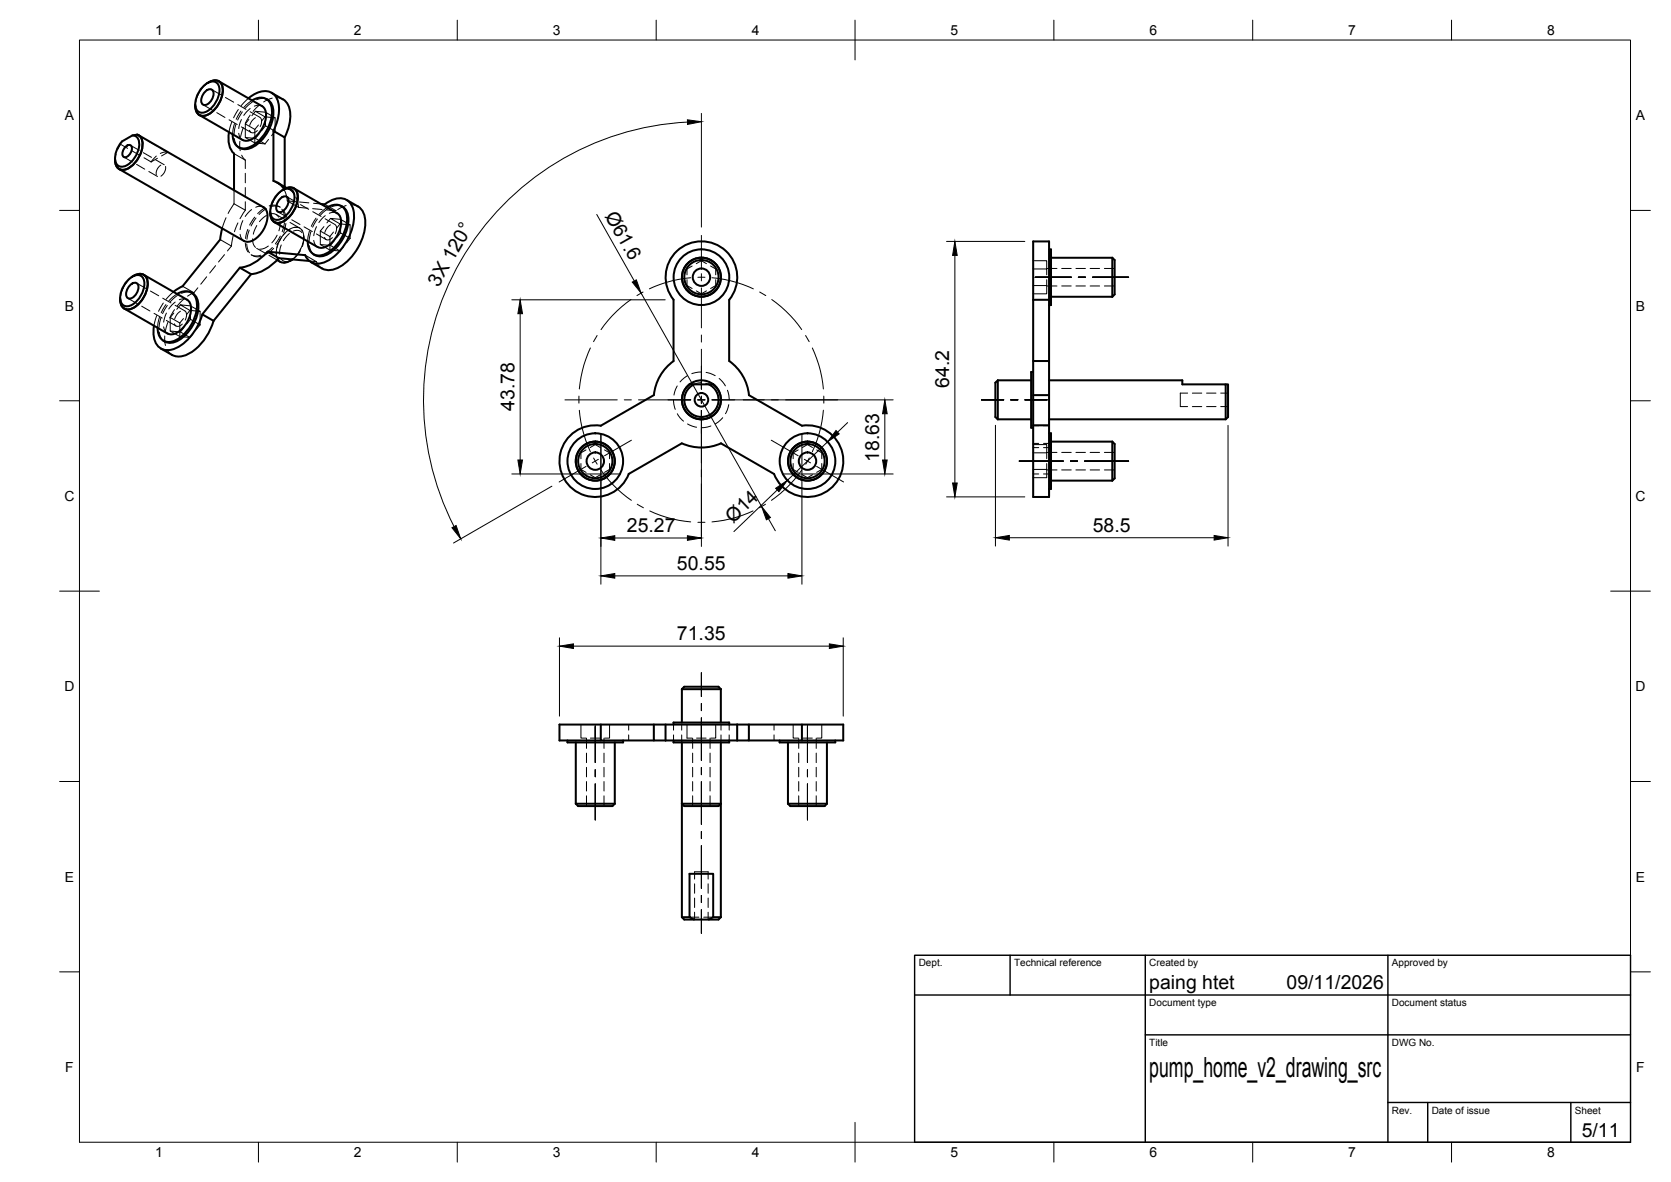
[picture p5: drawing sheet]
<svg xmlns="http://www.w3.org/2000/svg" width="420mm" height="297mm" viewBox="0 0 420 297" stroke-linecap="round" stroke-linejoin="round" font-family="sans-serif">
<!-- layer: Visible -->
<g fill="none" stroke="#000" stroke-width=".51">
<path d="M31.6 36.9a.88 .88 0 0 1 1.5 0 2.22 2.22 0 0 1-1.8 2.6 1.47 1.47 0 0 1 0-2.2zM34.5 33.8l-1.2 .2-2.6 1.5a5.8 5.8 0 0 0-1.5 5.5 1.81 1.81 0 0 0 2.8 .5 6.3 6.3 0 0 0 2.8-6.4 1.55 1.55 0 0 0-1.5-1.1M34.5 33.8a2.68 2.68 0 0 1 1.3 3.4 6.8 6.8 0 0 1-4.7 5.5 2.02 2.02 0 0 1-2.2-2.4v-.4M34.5 33.8a2.71 2.71 0 0 1 1.3 3.4 6.7 6.7 0 0 1-4.8 5.5 2.08 2.08 0 0 1-2.1-2.5M34.8 34l31.5 18.1a3.3 3.3 0 0 1 .7 3.8 6.6 6.6 0 0 1-4.5 4.9l-1.1-.3-31.4-18M50.1 28.9l10.9 6.3M51 21.8a2.65 2.65 0 0 1 3.7-.8 5 5 0 0 1-1.4 6 2.65 2.65 0 0 1-3.7 .8 5 5 0 0 1 1.4-6zM51.7 22.9a1.11 1.11 0 0 1 1.5-.4 1.11 1.11 0 0 1 .4 1.5 2.43 2.43 0 0 1-2.6 2.3 2.44 2.44 0 0 1 .7-3.4zM52.5 20.7a2.09 2.09 0 0 1 2.4-.4 2.09 2.09 0 0 1 1.1 2.1 7 7 0 0 1-4.8 6.7 2.04 2.04 0 0 1-2.1-2.5M52.6 20.6l-.4 .2M52.7 20.6a2.1 2.1 0 0 1 2.4-.1 2.1 2.1 0 0 1 .9 2.2 7.1 7.1 0 0 1-4.7 6.4 2.01 2.01 0 0 1-2.2-2.3v-.5M55 20.4l10.9 6.3a3.3 3.3 0 0 1 .8 3.9 6.6 6.6 0 0 1-4.6 4.8l-1.1-.2"/>
<path d="M57.6 33.2a5.8 5.8 0 0 0 1.3 5.4l-.1 9.2M59.9 37l.4 .2M62.5 24.7a5.7 5.7 0 0 1 5.6-1.5 5.1 5.1 0 0 1 2 5.7l-.5 1.9-.8 2.1M63.4 25.2a2.95 2.95 0 0 1 4.8 1.5 10.1 10.1 0 0 1-6 10.5 2.75 2.75 0 0 1-3.7-2.6v-.9M66.9 24.9l.4 .2M67.3 25a4 4 0 0 1 1.4 4.2 10.2 10.2 0 0 1-6.4 8.2h-1.4l-.6-.2M68.3 23.3l2.8 1.7M71.1 24.9a5.6 5.6 0 0 1 1.7 6.3l-1.2 3.3M55.9 57.4l-.5 2.8-9.5 11.7M68.7 45.5v-12.6l2.9 1.6v12.5M68.8 45.5l1.5 .7 1.1 1.3M69 55.8l10.9 6.3"/>
<path d="M69.8 45.9l2.3 1.4M69.8 48.8a2.65 2.65 0 0 1 3.7-.9 5 5 0 0 1-1.3 6 2.65 2.65 0 0 1-3.7 .8 5 5 0 0 1 1.3-5.9zM70.6 49.8a1.11 1.11 0 0 1 1.5-.4 1.11 1.11 0 0 1 .4 1.5 2.43 2.43 0 0 1-2.6 2.3 2.44 2.44 0 0 1 .7-3.4zM71.1 47.8a2.25 2.25 0 0 1 3.5 .4 6.8 6.8 0 0 1-4.5 7.8 2.01 2.01 0 0 1-2.1-2.3l-.1-.5M71.4 47.6a2.09 2.09 0 0 1 2.3-.4 2.09 2.09 0 0 1 1.2 2.1 7 7 0 0 1-4.8 6.7 2.04 2.04 0 0 1-2.1-2.5M73.9 47.3l10.9 6.3M80.7 51.3h1a4.9 4.9 0 0 1 5.9-.8 6.2 6.2 0 0 1 1.1 6.4 13.6 13.6 0 0 1-7 9 3.5 3.5 0 0 1-5-1.8l-9.4-.8 2.8 1.6M82.3 52.1a2.95 2.95 0 0 1 4.8 1.5 10.1 10.1 0 0 1-6 10.5 2.75 2.75 0 0 1-3.7-2.6v-.9M84.8 53.6a3.3 3.3 0 0 1 .7 3.9 6.6 6.6 0 0 1-4.5 4.8l-1.1-.2M85.8 51.8a3.6 3.6 0 0 1 1.8 4.3 10.2 10.2 0 0 1-6.4 8.3l-1.4-.1-.6-.2M87.2 50.3l2.8 1.6M90 51.9a4.8 4.8 0 0 1 1.9 4.6 13.5 13.5 0 0 1-7.7 11.1 3.8 3.8 0 0 1-3.2-.1"/>
<path d="M31.2 77.5l10.9 6.3M32.1 70.5a2.65 2.65 0 0 1 3.7-.9 5 5 0 0 1-1.4 6 2.65 2.65 0 0 1-3.7 .9 5 5 0 0 1 1.4-6zM32.8 71.5a1.11 1.11 0 0 1 1.6-.4 1.11 1.11 0 0 1 .4 1.6 2.43 2.43 0 0 1-2.6 2.2 2.44 2.44 0 0 1 .6-3.4zM33.6 69.3a2.09 2.09 0 0 1 2.4-.3 2.09 2.09 0 0 1 1.1 2.1 7 7 0 0 1-4.8 6.7 2.04 2.04 0 0 1-2.1-2.6M33.8 69.2l-.5 .3M33.8 69.2a2.1 2.1 0 0 1 2.4-.1 2.1 2.1 0 0 1 .9 2.2 7.1 7.1 0 0 1-4.7 6.5 2.01 2.01 0 0 1-2.2-2.4v-.5M36.1 69.1l10.9 6.2a3.3 3.3 0 0 1 .8 3.9 6.6 6.6 0 0 1-4.5 4.8l-1.2-.2M44.5 73.9a2.95 2.95 0 0 1 4.9 1.4 10.1 10.1 0 0 1-6.1 10.5 2.75 2.75 0 0 1-3.6-2.6l-.1-.8M45.9 71.9l-2.3 1.4M48.1 73.5l.3 .2M48.4 73.7a4 4 0 0 1 1.4 4.1 10.2 10.2 0 0 1-6.3 8.3 3 3 0 0 1-2.4-.5M50.9 79a13.5 13.5 0 0 1-6.9 8.6 3.6 3.6 0 0 1-5.4-3.5l.1-2.3"/>
<path d="M60.3 67.3l2.8 1.6-9.4 11.7-2.8-1.6zM67.3 63.2a11.3 11.3 0 0 1-7 4.1M70.1 64.9l7.7 .7M70.1 64.9a11.3 11.3 0 0 1-7 4M73.3 65.4l-.3 .1M73.5 65.2l-.5 .3a2.61 2.61 0 0 1-3.3-.2M73.6 65.2l-.3 .2M78.2 65.9l2.8 1.6M78.8 63.9l.4 .2M169.4 75.3v15.4a12 12 0 0 0-5 8.6M169.4 75.3a9 9 0 0 1 .8-12.2 9 9 0 0 1 12.3 0 9 9 0 0 1 .9 12.2M183.3 75.3l.1 15.4a12 12 0 0 1 4.9 8.6"/>
<path d="M259.8 75.3h4v15.4M263.8 75.3v-14.6h-4v64.2h4v-18M263.8 62.7h.5v14h-.5M264.3 64.8h15.4M264.3 74.6h15.4M279.7 64.8v9.8M279.7 64.8l.6 .5v8.7l-.6 .6M53.7 80.6a13.5 13.5 0 0 1-7 8.6 4.1 4.1 0 0 1-3.4 0l-2.9-1.6M164.4 99.3l-13.3 7.7a9 9 0 0 0-10.2 6.9 9 9 0 0 0 6.1 10.6 9 9 0 0 0 11.1-5.4l13.3-7.7M173.4 96.6h5.9M174.5 96.6a4.3 4.3 0 0 0-1.5 6.6 4.3 4.3 0 0 0 6.7 0 4.3 4.3 0 0 0-1.5-6.6M188.3 99.3l13.3 7.7a9 9 0 0 1 10.2 6.9 9 9 0 0 1-6.1 10.6 9 9 0 0 1-11.1-5.4l-13.3-7.7"/>
<path d="M250.9 95.6l-.6 .6v8.6l.6 .6M259.3 95.6h-8.4v9.8M259.8 90.7h4v8.6h-4M259.8 93.5h-.5v14h.5M263.8 95.6h33.5v1h10.9v8.8M263.8 99.3v7.6M308.2 96.6h.6v8.2l-.6 .6h-44.4M171.4 111.4a12 12 0 0 0 9.9 0M250.9 105.4h8.4M259.8 106.9h4M263.8 108.9h.5v14h-.5M264.3 111h15.4"/>
<path d="M279.7 111v9.8M279.7 111l.6 .6v8.6l-.6 .6M264.3 120.8h15.4M171.4 173.2h9.9M171.4 173.2l.6-.6h8.7l.6 .6M171.4 173.2v8.4M181.3 173.2v8.4M142.7 186.1v.5h14v-.5M144.8 186.6v15.4M151.1 182.1v4h13.3M154.6 186.6v15.4M164.4 182.1v4h2.9"/>
<path d="M167.3 186.1h18.1M167.3 182.1v4M169.4 182.1v-.5h13.9v.5M169.4 186.1v.5h13.9v-.5M171.4 186.6v15.4M181.3 186.6v43.9M185.4 182.1h2.9v4h-2.9M185.4 182.1h-44.7v4h10.4M185.4 182.1v4M188.3 186.1h13.3v-4h10.4v4h-10.4M188.3 182.1h13.3M196 186.1v.5h14v-.5"/>
<path d="M198.1 186.6v15.4M207.9 186.6v15.4M144.8 202h9.8M144.8 202l.6 .6h8.6l.6-.6M171.4 202h9.9l-.6 .6h-8.7zM171.4 202v28.5l.6 .6h2.5M173.4 219.6h5.9v10.9l-1.1 .6h-3.7l-1.1-.6zM198.1 202h9.8M198.1 202l.6 .6h8.6l.6-.6M171.4 230.5h2M179.3 230.5h2M181.3 230.5l-.6 .6h-2.5"/>
<circle cx="176.4" cy="69.7" r="7"/>
<circle cx="176.4" cy="69.7" r="4.9"/>
<circle cx="176.4" cy="69.7" r="2.19"/>
<circle cx="176.4" cy="69.7" r="4.3"/>
<circle cx="149.7" cy="115.9" r="7"/>
<circle cx="149.7" cy="115.9" r="2.19"/>
<circle cx="149.7" cy="115.9" r="4.9"/>
<circle cx="149.7" cy="115.9" r="4.3"/>
<circle cx="176.4" cy="100.5" r="4.9"/>
<circle cx="176.4" cy="100.5" r="1.7"/>
<circle cx="203" cy="115.9" r="7"/>
<circle cx="203" cy="115.9" r="4.9"/>
<circle cx="203" cy="115.9" r="2.19"/>
<circle cx="203" cy="115.9" r="4.3"/>
</g>
<!-- layer: Hidden -->
<g fill="none" stroke="#000" stroke-width=".25">
<path d="M29.1 38.8l-.2 1.6M29.1 38.7l-.2 1.5M30.3 36.2l-.8 1.4M30.3 36.2l1.8 1.1M30.7 35.5l-.4 .7M31.1 39.5l2.2 1.2M32.8 36.5l2.2 1.3M33.1 37.9l2.1 1.2M34.5 33.8l1.8 1.1M36 38.4l2.1 1.1M36.2 39.7l1.8 1M37.3 35.5l2.1 1.1"/>
<path d="M39.3 39.2l-1.3 1.5M39.6 39.8l-1.6 .9M40.4 37.2l1.8 1.1M42.2 38.3l-.8-.1-1.1 .4M42.2 38.3l-1.6 .9M49.2 25.4l-.1 1.4M49.8 23.8l-.4 1.1-.3 1.7M50.8 22.3l-1.2 2M51 26.3l2.5 1.4M52.5 20.7l-1.3 1-.8 1M52.6 20.6l-1 .8M53.2 22.5l2.5 1.4"/>
<path d="M54.5 28.3l2.1 1.2M56.7 24.5l2.1 1.2M57.6 30.1l2 1.2M58.3 30.7l-.7 2.5M58.8 38.6l2.9 1.6M58.9 34.8l.5 1.4 .9 1M59 31.1l-.5 2.6M59.3 31.3l-.4 2.3M59.8 26.3l2 1.2M59.9 27.5l-1.2 2.1M60 33.5l.2 .8 .8 .9M60.3 35.5l.1 2.4"/>
<path d="M60.6 27.9l-1.2 2.1M60.7 31.9l2.4 1.4M60.7 30l-.7 2.3M60.8 39l.9 1.2M60.9 28.1l-1.1 2.1M61.2 32.1l-.7 2.2M61.7 34.6l2.5 .2 2.4 1.4M62.5 24.7l-1.9 1.9M62.6 30l-.9 1.1M62.7 32.7a1.07 1.07 0 0 0 1 .7 1.07 1.07 0 0 0 1-.6M62.9 28.1l2.4 1.4M62.9 28.9l-1.2 2.1"/>
<path d="M62.9 27.3l-1.6 1.7M63.4 25.2l-2.1 1.8M63.5 25.6l-1.8 1.6M63.9 26.7l.9-.2 1.1 .2M64.1 32.5l-2.4-1.4v3.5l2.4 1.3M64.1 35.9l2.5 .3M64.1 32.5v3.4M64.2 29.6l-.8 .7-.6 1.2M64.2 28l-.9 1.1M64.5 25.1l1.5-.4 1.3 .4M65 31.4l-.9 1.1M65.1 33.7l-.9 1.1"/>
<path d="M65.3 26.3l-1.7 1.7M65.4 29.5a1.78 1.78 0 0 1 0 2.3M65.9 32.7l.9-1.1 2.4 1.4M66.6 29.4l2.6 .2v3.4M66.6 29.4l-.9 1.1M66.8 28.2l-2.6-.2 2.4 1.4M67.5 35l-.9 1.2M68.5 24.7l-2.2 .9M69.2 29.6l-2.4-1.4v3.4M69.2 33l-.9 1.1M69.6 24.5l1.5 .5M34.3 41.3l2.1 1.2"/>
<path d="M37.4 43.1l2.2 1.3M39.1 40.1l2.2 1.3M40.4 41.5a2.47 2.47 0 0 0-1.1 2.4M41.6 41.8a2.52 2.52 0 0 1-1.2 2.5M56.8 54.7l-.9 2.7M58.6 59.4l-.4 2.4M58.8 51.2l-1.4 2.4M58.8 51.2l2.9 1.6M58.8 47.8v3.4M59.8 56l-.9 2.2M60.4 58.9l.4 1.2 .6 .5M61.1 55.4l-.7 2.3"/>
<path d="M61.7 52.8l-1.4 2.2M61.7 40.2v2.2M61.7 43.5v2.4M61.7 47.1v2.4M61.7 50.7v2.1M62.3 57.6l-.6 2.3M62.7 57.9l-.6 2.2M63.3 52.7l-1.6 1.7M64 54.6l-1.2 2M64.3 52.1l.8-.3 1.2 .3M64.4 54.8l-1.3 2M64.6 56.7l-.9 2.2"/>
<path d="M66.6 52.2l-1.8 1.5M67 52.4l-1.8 1.5M67 54.2l-1.8 1.5M67.7 51.7l1-.2 1.3 .3M68 52l1.1-.2 1.2 .2M68.1 53.7h1l1 .9M68.1 52.4l-.1 1.3M68.7 50.7l-.5 1.2-.3 1.6M68.7 45.5l2.9 1.6M69.4 53.9l2.5 1.4M69.6 49.2l-1.1 2M69.7 59.1l-1.4 1.9"/>
<path d="M69.9 53.2l2.4 1.4M70.1 51.9l.4 .2M70.4 55.7v1l-.3 1.3M70.5 59.3l-1.3 2M70.8 59.5l-1.2 2M70.9 52.6l.5 1.1 .2 1.1M71.2 52.8l.6 1.1 .1 1.1M71.4 47.6l-.9 .6-1.2 1.5M71.4 47.6l.6 1.6 .2 1.3M71.5 56l-.5 2.2M71.5 47.5l-1.1 .8M71.6 47.1l1 .4 1.2 1"/>
<path d="M71.6 47v.1M71.8 58.4l-1.4 2M71.9 56.2l-.6 2.2M72.1 47.3l.5 .2M72.1 49.4l2.4 1.4M72.2 50.5l1.9 .2M72.8 58.7l-1.6 1.8M72.9 57.6l-1.7 1.5M72.9 55.9l2.5 1.4M73.4 55.2l2 1.2M73.8 58.1a1.7 1.7 0 0 1 2.1 .4M74 57.2h1l1 .8"/>
<path d="M74.4 49.6l.7 2.5-2.9-1.6M75 57.2h-1.3l-1 .5M75.1 52.1l2.3 .2M75.3 50.8l2.4 .2M75.6 51.4l2 1.2M75.9 57.8l.4 1.2v1.1M76.3 59.1v1l-.2 1.3M76.4 59.6v.9l-.4 1.4M76.4 59.4v.6M76.5 57l2 1.2M77.8 58l-.4 2.6M78.2 58.2l-.5 2.3"/>
<path d="M78.6 52.4l2.4 .2M78.7 53.2l2 1.2M78.8 51.1l1.9 .2M79.5 54.8l-1.2 2.1M79.6 58.8l2.4 1.4M79.6 57l-.7 2.2M79.8 55l-1.2 2.1M80.5 58.1v3.4l2.5 1.4M81.4 56.9l-.9 1.2 2.5 1.3M81.6 59.7a1.09 1.09 0 0 0 1 .6 1.09 1.09 0 0 0 1-.6M81.7 51.4l2.8 1.6-2.3-.2M81.7 55l2.5 1.4"/>
<path d="M81.8 54.2l-1.6 1.7M82.3 52.2l-2.1 1.7M82.3 52.5l-1.8 1.6M82.8 53.6l.8-.2 1.2 .2M83 59.4v3.5l2.5 .2M83.1 56.5l-.8 .8-.6 1.1M83.1 54.9l-.9 1.1M83.4 52l1.5-.3 1.3 .3M83.8 58.3l-.8 1.1M84.2 56.4a1.85 1.85 0 0 1 .1 2.3M84.7 59.6l.9-1.1 2.4 1.4M85.5 56.3l2.5 .2v3.4"/>
<path d="M85.5 56.3l-2.4-1.4 2.5 .2 2.4 1.4M85.5 56.3l-.9 1.1M85.6 55.1v3.4M87 51.7l-2.1 1M88 59.9l-.9 1.1M88.2 51.5h.9l.9 .4M30.4 74.1l-.2 1.3M30.9 72.4l-.4 1.2-.3 1.6M31.9 70.9l-1.2 2.1M32.2 75l2.4 1.4M33.6 69.3l-1.3 1.1-.8 1M33.8 69.2l-1.1 .8"/>
<path d="M34.4 71.1l2.4 1.4M35.6 76.9l2.1 1.3M37.8 73.1l2.1 1.2M38.7 78.7l2.1 1.2M39.4 79.3l-.7 2.5M40.1 79.7l-.5 2.7M40.4 79.9l-.4 2.4M40.9 74.9l2.1 1.2M41.1 76.2l-1.2 2M41.7 76.5l-1.2 2.1M41.8 78.7l-.7 2.2M42.1 76.8l-1.2 2"/>
<path d="M42.8 79.8v3.4l2.4 1.4M43.6 73.3l-1.8 1.9M43.7 78.7l-.9 1.1 2.4 1.4M43.9 77.8l-1.2 2.1M44 76.7l2.5 1.4M44 75.9l-1.6 1.7M44.5 73.9l-2 1.7M44.6 74.3l-1.8 1.5M45.1 75.3l.8-.2 1.1 .2M45.4 78.2l-.9 .8-.6 1.2M45.4 76.6l-1 1.1M45.6 73.7l1.5-.3 1.3 .3"/>
<path d="M45.9 71.9l2.8 1.7M46.2 75.1l-1.6 1.8M46.5 78.2a1.86 1.86 0 0 1 .1 2.2M47.8 78l2.5 .2v3.4M47.8 78l-.9 1.1M47.9 76.9l-2.5-.3 2.4 1.4M48.7 73.6l-1.5 .8M49.7 72.3l-1 1.3M50.3 78.2l-2.4-1.3v3.3M52 69.6l-1.5 1.8M54.2 66.8l-1.5 1.8M55.4 60.2l2.8 1.6"/>
<path d="M56.5 64l-1.6 1.8M58.2 61.8l-1 1.3M61.7 61.1l.1 1.1 .6 1.1M62 61.3l.2 1.1 .5 1.1M63.1 64l.4 .2M63.3 64.1l1.3 .2 1-.2M63.5 60l.1 1.1 .6 1.1M63.6 64.3l1.3 .2 1-.1M64.5 62.4l2.1 1.2M67.5 61.8l-1 .6-1.2 .2M67.6 64.2l2.1 1.1M68.5 62.2l-1.9 1.5"/>
<path d="M68.8 62.4l-1.8 1.5M69.5 63.4l.1 1.1 .6 1.1M69.7 64.9l.8 .9M69.9 61.4l-.3 1.1-.1 1.3M70.5 60.1l-.9 2.2M70.7 65a1.8 1.8 0 0 0 2.6 .4M70.7 61.6l-.3 1.1-.1 1.2M73 65.5l-.2 .1M73.4 65.2l-1.4 .8h-.8M74.4 64.4l-.9 .8M75.5 63l-.7 1.1-1.2 1.1M75.6 62.5l-1.3 2"/>
<path d="M76.1 61.3l-1 2.1M76.7 64.1l2.8 1.7M77.8 61.7l.4 1.4 1 1M77.8 65.6l1.7 .2M78.9 60.4l.4 1.2 .6 .5M79.5 65.8l.8 1.1 .7 .6M80.5 61.5l2.6 .2 2.4 1.4M84 60.6l-.9 1.1M86.4 62l-.9 1.1M172.7 70.3v1.5l1.3 .7M174 66.9l-1.3 .7v1.5M175.1 73.1l1.2 .7 1.3-.7"/>
<path d="M175.1 66.3l1.3-.8 1.2 .8M178.7 66.9l1.3 .7v1.5M180 70.3v1.5l-1.3 .7M259.8 67.6h3.4v1.5M259.8 65.5h3.4v2.1M263.2 70.3v1.5h-3.4M263.2 71.8v2h-3.4M263.2 67.5h2.6M263.2 71.9h2.6M267 67.5h2.3M267 71.9h2.3M270.5 67.5h2.4"/>
<path d="M270.5 71.9h2.4M274.1 67.5h2.4M274.1 71.9h2.4M277.7 67.5h2.6M277.7 71.9h2.6M40 83.4l.5 1.5 .9 .9M41.1 82.1l.5 1.2 .5 .5M41.4 84.4l.2 2.4M41.8 80.5l2.5 1.4M42 87.9l.5 .7 .8 .6M42.2 81l-.6 2.3M42.8 83.2l2.6 .2"/>
<path d="M43.9 81.4a1.09 1.09 0 0 0 .9 .7 1.09 1.09 0 0 0 1-.7M45.2 81.2v3.4l2.6 .2M46.1 80.1l-.9 1.1M46.2 82.3l-.8 1.1 2.4 1.4M47 81.4l.9-1.2 2.4 1.4M48.7 83.7l-.9 1.1M50.3 81.6l-.9 1.1M170.3 97l-.8 2.3M172.8 94.4l-1.8 1.6M173.3 97.4l-.8 1.2-.3 .8M175.7 95.6l-1.2 .4-1.1 .6M176.4 93.5l-2.5 .4"/>
<path d="M176.4 96.2l-1.2 .1-1 .5M176.9 95.6l1.3 .4 1.1 .6M177.4 96.3l1.2 .5 .8 .6M177.5 93.6l2.3 .8M180.1 98.3l.3 .9 .3 1.3M180.8 95.1l1.6 1.9M182.9 98.1l.4 2.4M298.6 98.8h-1.8v3.4h1.8M299.8 98.8h2.4M303.4 98.8h2.4M306.9 98.8h1.9M146.1 116.5v1.5l1.3 .7"/>
<path d="M147.4 113.1l-1.3 .7v1.5M148.4 112.5l1.3-.8 1.3 .8M148.4 119.3l1.3 .7 1.3-.7M152 113.1l1.3 .7v1.5M153.3 116.5v1.5l-1.3 .7M169.4 100.5l.4 2.4M170.3 104l.7 1 .9 .8M172 100.5l.2 1 .4 1.1M172.9 106.5l2.3 .9M173.3 103.5l1 .8 .9 .3M178.5 104.2l-1.3 .5-.8 .1M178.8 107l-2.4 .5"/>
<path d="M180.5 101.6l-.4 1-.7 .9M181.7 105l-1.8 1.5M183.2 101.7l-.8 2.3M199.4 116.5v1.5l1.3 .7M200.7 113.1l-1.3 .7v1.5M201.7 112.5l1.3-.8 1.3 .8M201.7 119.3l1.3 .7 1.3-.7M205.3 113.1l1.3 .7v1.5M206.6 116.5v1.5l-1.3 .7M259.8 111.7h3.4v2.1h-3.4M259.8 111.4h1.4M259.8 119.1h1.4"/>
<path d="M259.8 107h1.4M259.8 112.5h1.4M262.4 111.4h1.4M262.4 119.1h1.4M262.4 107h1.4M262.4 112.5h1.4M263.2 116.5v1.5h-3.4M263.2 118v2h-3.4M263.2 113.8v1.5M263.2 113.7h2.6M263.2 118.1h2.6M267 113.7h2.3"/>
<path d="M267 118.1h2.3M270.5 113.7h2.4M270.5 118.1h2.4M274.1 113.7h2.4M274.1 118.1h2.4M277.7 113.7h2.6M277.7 118.1h2.6M299.8 102.2h2.4M303.4 102.2h2.4M306.9 102.2h1.9M146.1 182.1v3.4h1.2M147.5 185.5v2.6"/>
<path d="M147.5 189.3v2.4M147.5 192.8v2.4M147.5 196.4v2.4M147.5 200v2.6M148.5 185.5h1.2M149.7 182.1v3.4h1.2M151.9 185.5v2.6M151.9 189.3v2.4M151.9 192.8v2.4M151.9 196.4v2.4M151.9 200v2.6M153.3 182.1v3.4h-1.2"/>
<path d="M158.1 182.1v1.4M158.1 184.7v1.4M169.4 182.1v1.4M169.4 184.7v1.4M171.4 182.1v1.4M171.4 184.7v1.9M172.7 182.1v3.4h1.2M174.2 185.5v2.6M174.2 189.3v2.4M174.2 192.8v2.4M174.2 196.4v2.4M174.2 200v2.6"/>
<path d="M175.2 185.5h1.2M176.4 182.1v3.4h1.1M178.5 185.5v2.6M178.5 189.3v2.4M178.5 192.8v2.4M178.5 196.4v2.4M178.5 200v2.6M180 182.1v3.4h-1.2M181.3 186.1v.5M181.3 182.1v1.4M181.3 184.7v1.4M183.3 182.1v1.4"/>
<path d="M183.3 184.7v1.4M194.6 182.1v1.4M194.6 184.7v1.4M199.4 182.1v3.4h1.2M200.8 185.5v2.6M200.8 189.3v2.4M200.8 192.8v2.4M200.8 196.4v2.4M200.8 200v2.6M201.8 185.5h1.2M203 182.1v3.4h1.2M205.2 185.5v2.6"/>
<path d="M205.2 189.3v2.4M205.2 192.8v2.4M205.2 196.4v2.4M205.2 200v2.6M206.6 182.1v3.4h-1.2M173.4 230.5h2.3M174.6 220.9v-1.8h3.5v1.8M174.6 222.1v2.4M174.6 225.7v2.4M174.6 229.2v1.9M177 230.5h2.3M178.1 222.1v2.4"/>
<path d="M178.1 225.7v2.4M178.1 229.2v1.9"/>
</g>
<!-- layer: BORDER -->
<g fill="none" stroke="#000" stroke-width=".25">
<path d="M20 10.1h390v276.9h-390zM65 5.1v5M115 5.1v5M165 5.1v5M215 5.1v10M265 5.1v5M315 5.1v5M365 5.1v5M15 52.9h5M410 52.9h5M15 100.7h5M410 100.7h5"/>
<path d="M15 148.6h10M405 148.6h10M15 196.4h5M410 196.4h5M15 244.2h5M410 244.2h5M65 287v5M115 287v5M165 287v5M215 282.1v9.9M265 287v5M315 287v5"/>
<path d="M365 287v5"/>
</g>
<!-- layer: TITLEBLOCK -->
<path d="M230 240.1h180v46.9h-180zM230 250h180M254 240.1v9.9M288 240.1v46.9M349 240.1v46.9M288 260.1h122M349 277.1h61M359 277.1v9.9M395 277.1v9.9" fill="none" stroke="#000" stroke-width=".36"/>
<!-- layer: Smart Centers -->
<g fill="none" stroke="#000" stroke-width=".25">
<path d="M176.4 59.2v7.8M158.6 75.3l-2.3 1.8-2.3 2.2-2.9 3.5M161.7 73.4l-1.6 .9M173.7 69.8l-4.7 .8-3.1 .9-2.6 1.1M175.5 69.7h1.8M176.4 68.8v1.8M176.4 72.4v10M179 69.8l4.7 .8 3.1 .9 2.6 1.1M191 73.4l1.6 .9M194.1 75.3l2.3 1.8 2.3 2.2 2.9 3.5M260.3 69.7h9.1M271.1 69.7h1.8"/>
<path d="M274.7 69.7h9.1M145.6 99.5v1.8M148.4 87.4l-1.6 4.3-.7 3.1-.4 3M150.1 84.3l-.9 1.6M176.4 84.2v1.8M176.4 87.8v10M176.4 99.6v1.8M202.6 84.3l.9 1.6M204.3 87.4l1.1 2.8 .9 3 .7 4.6M207.1 99.5v1.8M142 100.5h13.2M145.7 103.1l.6 4.4 .9 3 1.2 3"/>
<path d="M147.4 117.2l-6.8 3.9M149.3 115.1l.8 1.5M150.5 115.4l-1.6 .9M151.1 118.1l3.1 3.7 2.3 2.2 2.2 1.7M157 100.5h1.7M158.8 110.6l-6.8 3.9M160.5 100.5h13.2M175.5 100.5h1.7M176.4 103.2v13.1M176.4 118.1v1.8M179 100.5h13.2M193.9 110.6l6.8 3.9"/>
<path d="M194 100.5h1.7M197.5 100.5h13.2M201.6 118.1l-3.1 3.7-2.3 2.2-2.2 1.7M202.2 115.4l1.6 .9M203.5 115.1l-.9 1.5M205.3 117.2l6.8 3.9M207 103.1l-.3 2.8-.7 3.1-1.7 4.5M246.8 100.5h5.6M254.1 100.5h1.8M256.3 115.9h11.1M257.7 100.5h5.6M269.2 115.9h1.7"/>
<path d="M272.7 115.9h11.1M160.2 126.7l1.6 .9M163.4 128.4l4.3 1.6 3.1 .8 2.9 .4M175.5 131.3h1.7M176.4 121.7v13.1M189.3 128.4l-4.3 1.6-3.1 .8-2.9 .4M192.5 126.7l-1.6 .9M176.4 169.1v5.9M176.4 176.8v1.8M149.7 182.6v9M149.7 193.4v1.8M149.7 197v9.1"/>
<path d="M176.4 180.4v10.7M176.4 192.9v1.8M176.4 196.5v10.7M203 182.6v9M203 193.4v1.8M203 197v9.1M176.4 209v1.7M176.4 212.5v10.8M176.4 225v1.8M176.4 228.6v6"/>
</g>
<!-- layer: FD_Dimensions -->
<g fill="none" stroke="#000" stroke-width=".25">
<path d="M172.9 30.7a69.9 69.9 0 0 0-58.7 101.6M176.4 28.5v28.6M150.1 53.9l9.4 16.7M128.7 75.3h38.6M130.8 78.8v36.8M161.2 73.7l30.3 53.6M238 60.7h19.7M240.1 64.2v57.2M128.7 119.1h27.3M151.1 109.1v37.7M176.4 107.8v29.5M186.9 100.5h37.7"/>
<path d="M196.7 119.1h27.9M201.6 109.1v37.7M208.1 111l-10.1 9.7M213.1 106.2l-2.5 2.4M222.5 104v11.6M250.3 106.9v30.3M308.8 106.9v30.3M138.8 122.2l-24.8 14.3M154.6 135.2h18.2M193.2 130.3l1.7 3.1M195.4 123.1l-10.9 10.5M238 124.9h19.7"/>
<path d="M253.8 135.1h51.5M154.6 144.7h43.5M140.7 160.3v19.7M144.2 162.4h64.3M212 160.3v19.7"/>
</g>
<g fill="#000" stroke="#000" stroke-width=".25">
<path d="M172.8 30.1l3.6 .5-3.5 .7zM130.8 75.3l.6 3.5h-1.2zM159 70.9l1-.6 1.2 3.4zM240.1 60.7l.6 3.5h-1.2zM130.2 115.6h1.2l-.6 3.5zM210.2 108.2l.8 .8-2.9 2zM221.9 115.6h1.2l-.6 3.5zM222.5 100.5l.6 3.5h-1.2zM113.6 132.6l1.1-.5 1.1 3.3zM151.1 135.2l3.5-.6v1.2zM172.8 134.6l3.6 .6-3.6 .6zM191.5 127.3l2.2 2.8-1 .5z"/>
<path d="M195 122.7l3-2-2.1 2.9zM239.5 121.4h1.2l-.6 3.5zM250.3 135.1l3.5-.5v1.1zM305.3 134.6l3.5 .5-3.5 .6zM151.1 144.7l3.5-.6v1.2zM198.1 144.1l3.5 .6-3.5 .6zM140.7 162.4l3.5-.6v1.2zM208.5 161.8l3.5 .6-3.5 .6z"/>
</g>
<text font-size="7" x="289" y="270.6">pump_home_v2_drawing_src</text>
<g font-size="4.9">
<text x="152" y="54.2" transform="rotate(61 152 54.2)">Ø61.6</text>
<text x="110.2" y="72.3" transform="rotate(-60 110.2 72.3)">3X 120°</text>
<text x="238.6" y="97.5" transform="rotate(-90 238.6 97.5)">64.2</text>
<text x="129.3" y="103.3" transform="rotate(-90 129.3 103.3)">43.78</text>
<text x="221" y="116.1" transform="rotate(-90 221 116.1)">18.63</text>
<text x="184.3" y="131.6" transform="rotate(-44 184.3 131.6)">Ø14</text>
<text x="157.6" y="133.7">25.27</text>
<text x="274.8" y="133.7">58.5</text>
<text x="170.2" y="143.3">50.55</text>
<text x="170.2" y="160.9">71.35</text>
<text x="289" y="248.5">paing htet</text>
<text x="323.5" y="248.5">09/11/2026</text>
<text x="397.7" y="285.7">5/11</text>
</g>
<g font-size="3.5">
<text x="39" y="8.8">1</text>
<text x="89" y="8.8">2</text>
<text x="139" y="8.8">3</text>
<text x="189" y="8.8">4</text>
<text x="239" y="8.8">5</text>
<text x="289" y="8.8">6</text>
<text x="339" y="8.8">7</text>
<text x="389" y="8.8">8</text>
<text x="16.3" y="30.2">A</text>
<text x="411.3" y="30.2">A</text>
<text x="16.3" y="78">B</text>
<text x="411.3" y="78">B</text>
<text x="16.2" y="125.9">C</text>
<text x="411.2" y="125.9">C</text>
<text x="16.2" y="173.7">D</text>
<text x="411.2" y="173.7">D</text>
<text x="16.3" y="221.6">E</text>
<text x="411.3" y="221.6">E</text>
<text x="16.4" y="269.4">F</text>
<text x="411.4" y="269.4">F</text>
<text x="39" y="290.8">1</text>
<text x="89" y="290.8">2</text>
<text x="139" y="290.8">3</text>
<text x="189" y="290.8">4</text>
<text x="239" y="290.8">5</text>
<text x="289" y="290.8">6</text>
<text x="339" y="290.8">7</text>
<text x="389" y="290.8">8</text>
</g>
<g font-size="2.5">
<text x="231" y="242.9">Dept.</text>
<text x="255" y="242.9">Technical reference</text>
<text x="289" y="242.9">Created by</text>
<text x="350" y="242.9">Approved by</text>
<text x="289" y="252.8">Document type</text>
<text x="350" y="252.8">Document status</text>
<text x="289" y="262.9">Title</text>
<text x="350" y="262.9">DWG No.</text>
<text x="350" y="279.9">Rev.</text>
<text x="360" y="279.9">Date of issue</text>
<text x="396" y="279.9">Sheet</text>
</g>
</svg>
